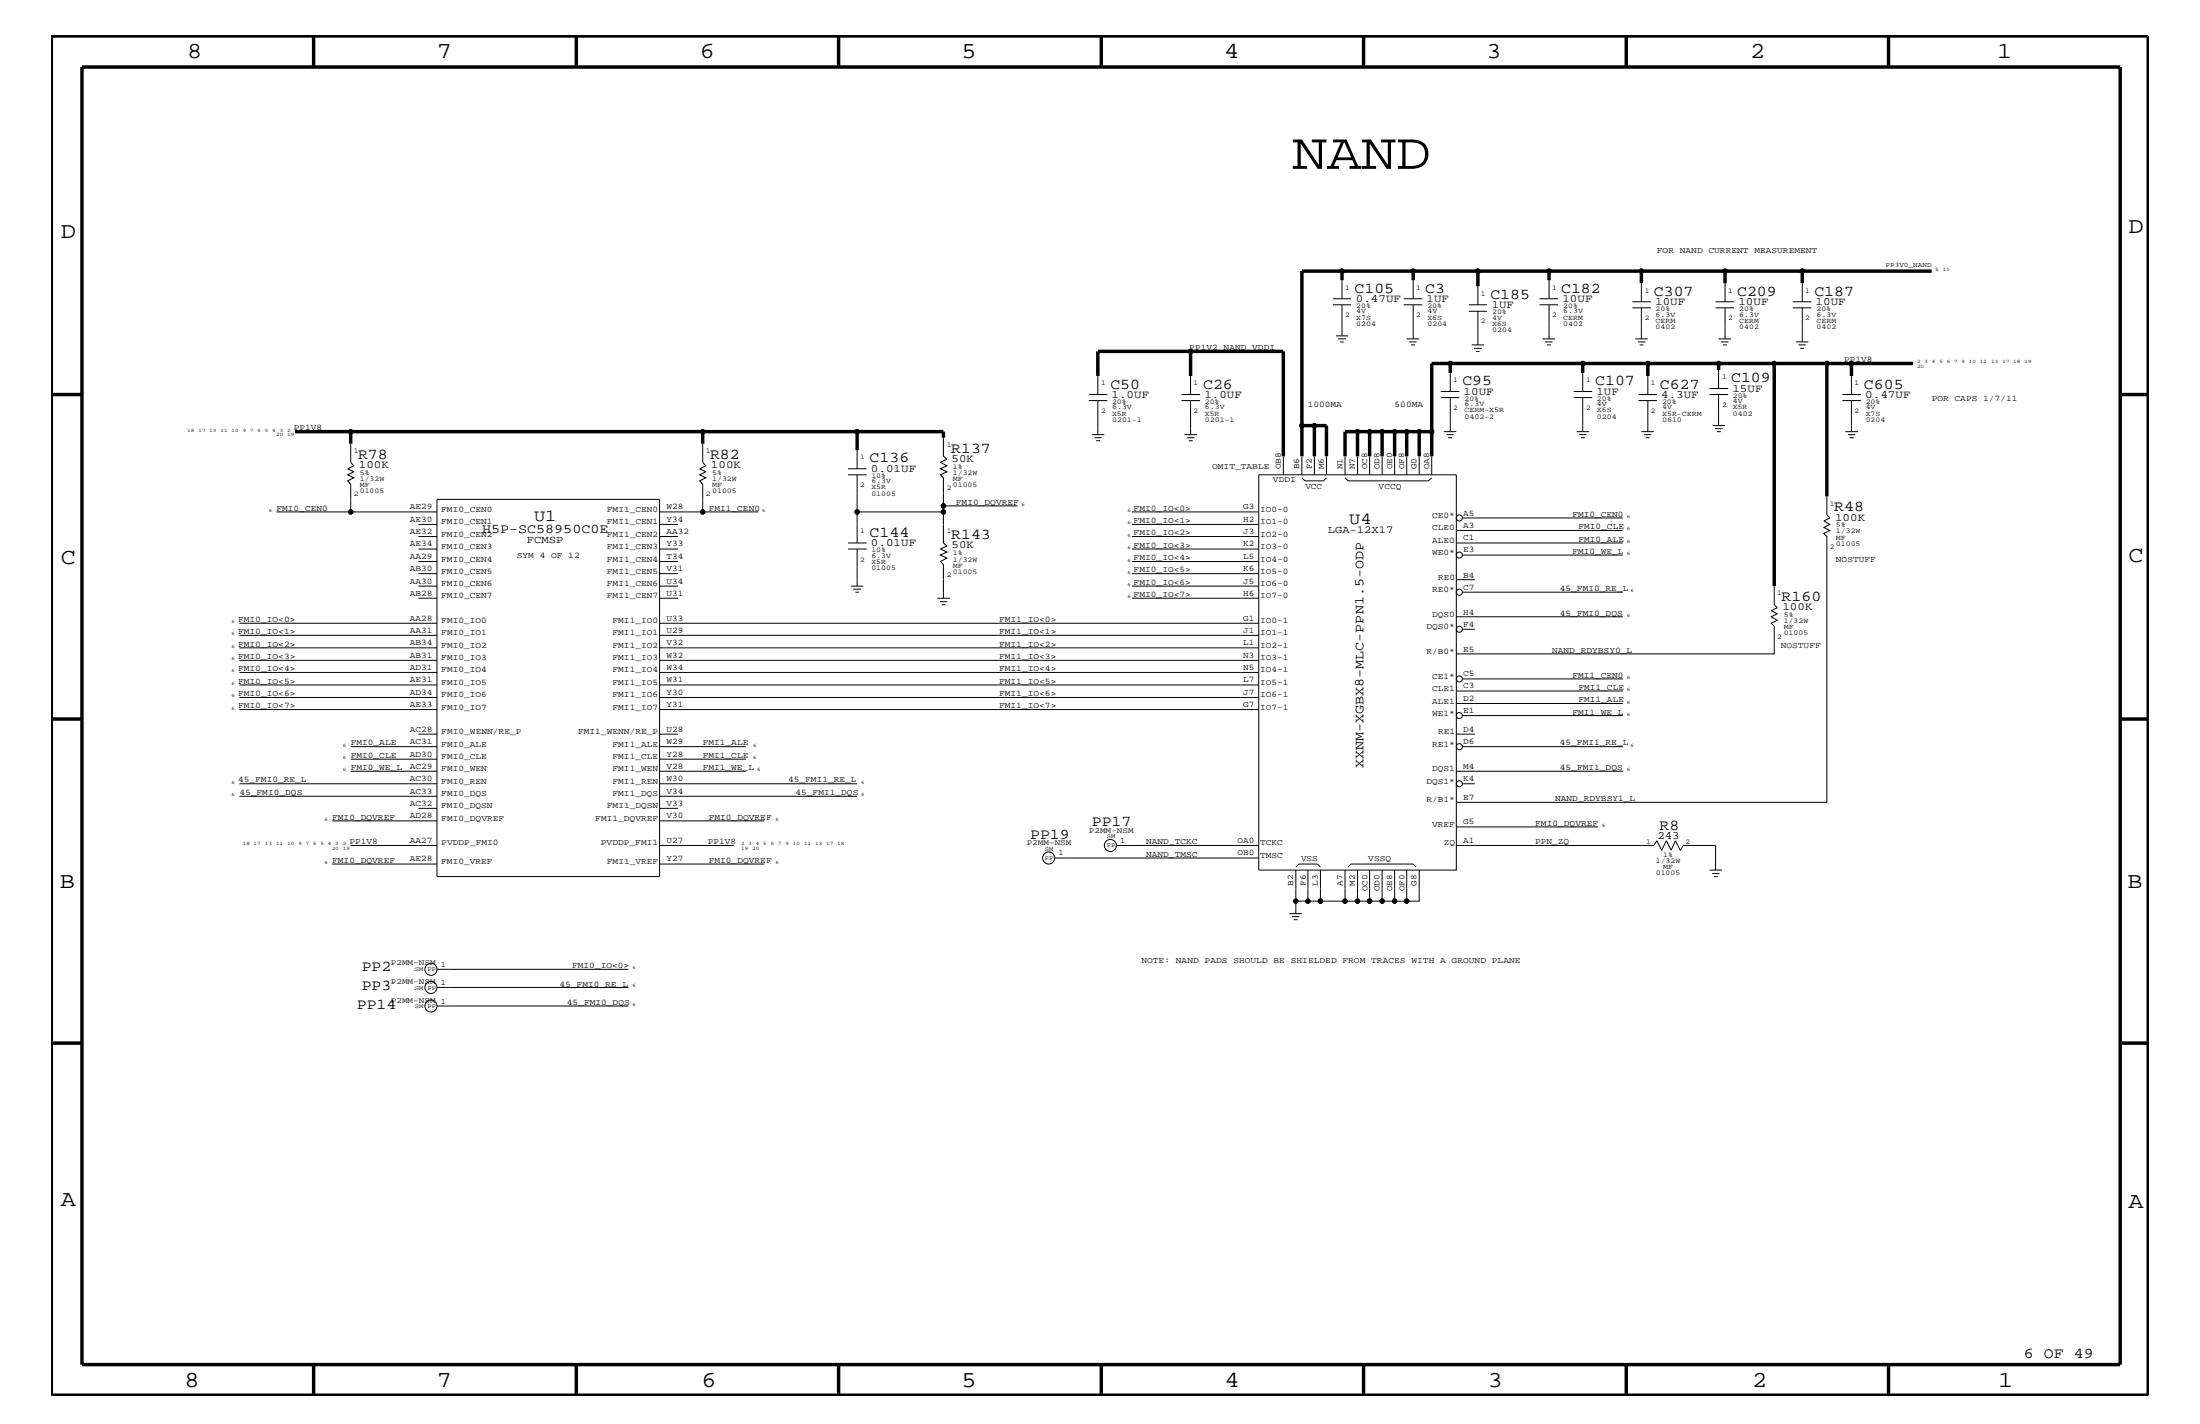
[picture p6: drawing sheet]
<svg xmlns="http://www.w3.org/2000/svg" width="432mm" height="279mm" viewBox="0 0 432 279" stroke-linecap="round" stroke-linejoin="round" font-family="sans-serif">
<g fill="none" stroke="#000" stroke-width=".2">
<path d="M261.6 59.8h3.6M261.6 58.6h3.6M263.4 55v3.6M263.4 59.8v6.1M275.5 59.8h3.6M275.5 58.6h3.6M277.4 55v3.6M277.4 59.8v6.7M288.3 59.8h3.5M290.1 56.2v3.6M302.2 59.8h3.6M302.2 58.6h3.6"/>
<path d="M304 55v3.6M304 59.8v6.7M320.4 59.2h3.6M322.2 55.6v3.6M336.7 59.2h3.7M338.6 55.6v3.6M351.9 59.2h3.6M353.7 55.6v3.6M213.7 77.4h3.6M213.7 78.6h3.6M215.5 73.8v3.6M215.5 78.6v6.7"/>
<path d="M231.9 77.4h3.6M231.9 78.6h3.6M233.7 73.8v3.6M233.7 78.6v6.7M262.2 65.9h2.4M262.6 66.5h1.6M263.1 67.1h.6M276.1 66.5h2.5M276.6 67.1h1.4M276.9 67.7h.8M282.8 78h3.6M282.8 76.8h3.6"/>
<path d="M284.6 73.2v3.6M284.6 78v6.7M288.3 61.1h3.5M288.9 67.7h2.4M289.3 68.4h1.5M289.7 68.9h.7M290.1 61.1v6.6M302.8 66.5h2.4M303.3 67.1h1.4M303.6 67.7h.8M308.9 78h3.6M308.9 76.8h3.6"/>
<path d="M310.6 73.2v3.6M310.6 78v6.7M320.4 60.4h3.6M321 66.5h2.4M321.5 67.1h1.4M321.6 77.4h3.6M321.6 78.6h3.6M321.8 67.7h.8M322.2 60.4v6.1M323.4 73.8v3.6M323.4 78.6v6.1M335.5 77.4h3.7"/>
<path d="M335.5 76.2h3.7M336.7 60.4h3.7M337.3 66.5h2.5M337.3 72.6v3.6M337.3 77.4v6.1M337.8 67.1h1.5M338.2 67.7h.7M338.6 60.4v6.1M351.9 60.4h3.6M352.5 67.1h2.4M353 67.7h1.4M353.3 68.4h.8"/>
<path d="M353.7 60.4v6.7M361.6 77.4h3.7M361.6 78.6h3.7M363.4 73.8v3.6M363.4 78.6v6.1M68.8 87.1v3.6l.6 .7-1.2 .6 1.2 .6-1.2 .6 1.2 .6-1.2 .5 .6 .7v5.4h-14.5M85.8 98h43.7v74h-43.7zM137.9 87.1v3.6l.6 .7-1.2 .6 1.2 .6-1.2 .6 1.2 .6-1.2 .5 .6 .7v5.4h10.9M166.5 93.2h3.6M166.5 92h3.6M168.2 88.3v3.7M168.2 93.2v13.3"/>
<path d="M185.2 85.9v3.6l.6 .6-1.2 .6 1.2 .7-1.2 .6 1.2 .6-1.2 .6 .6 .6v12.7l.6 .6-1.2 .6 1.2 .6-1.2 .6 1.2 .6-1.2 .7 .6 .6v6.6M185.2 99.3h14.5M214.3 85.3h2.4M214.8 85.9h1.4M215.1 86.5h.8M232.5 85.3h2.5M233 85.9h1.4M233.3 86.5h.8M247.1 93.2h38.7v77.5h-38.7zM251.9 89.5v3.7M255.5 89.5v3.7M255.5 93.8l.6 .5h3.7l.6-.5"/>
<path d="M258 89.5v3.7M260.4 89.5v3.7M264 93.8l.6 .5h15.7l.7-.5M264 89.5v3.7M266.4 89.5v3.7M268.8 89.5v3.7M271.3 89.5v3.7M273.7 89.5v3.7M276.1 89.5v3.7M278.6 89.5v3.7M281 89.5v3.7M283.4 84.7h2.4"/>
<path d="M283.9 85.3h1.4M284.2 85.9h.8M309.5 84.7h2.4M310 85.3h1.4M310.3 85.9h.8M322.2 84.7h2.4M322.7 85.3h1.4M323 85.9h.8M336.1 83.5h2.5M336.6 84.1h1.5M337 84.7h.7M358.6 97.4v3.6l.6 .6-1.2 .6 1.2 .7-1.2 .6 1.2 .6-1.2 .6 .6 .6v52.1h-72.8"/>
<path d="M362.2 84.7h2.5M362.7 85.3h1.5M363.1 85.9h.7M68.8 100.4h17M82.1 102.9h3.7M82.1 107.7h3.7M82.1 105.3h3.7M82.1 110.2h3.7M82.1 115h3.7M82.1 112.6h3.7M82.1 117.4h3.7M129.5 100.4h8.4"/>
<path d="M129.5 102.9h3.6M129.5 107.7h3.6M129.5 105.3h3.6M129.5 110.2h3.6M129.5 115h3.6M129.5 112.6h3.6M129.5 117.4h3.6M166.5 106.5h3.6M166.5 107.7h3.6M167 115h2.4M167.5 115.6h1.5M167.9 116.2h.7"/>
<path d="M168.2 100.4h17M168.2 107.7v7.3M184 117.4h2.4M184.5 118.1h1.4M184.8 118.6h.8M222.2 100.4h24.9M222.2 102.9h24.9M222.2 107.7h24.9M222.2 105.3h24.9M222.2 110.2h24.9M222.2 115h24.9M222.2 112.6h24.9"/>
<path d="M222.2 117.4h24.9M285.8 104.1h32.7M285.8 106.5h32.7M285.8 113.7h3.7M287 101.6h31.5M287 108.9h31.5M287 116.2h31.5M348.2 115v3.6l.6 .6-1.2 .6 1.2 .6-1.2 .6 1.2 .7-1.2 .6 .6 .6v5.4h-62.4M47 127.1h38.8M47 124.7h38.8M47 134.4h38.8M47 131.9h38.8"/>
<path d="M47 129.6h38.8M47 136.8h38.8M47 139.2h38.8M47 122.3h38.8M129.5 127.1h117.6M129.5 124.7h117.6M129.5 134.4h117.6M129.5 131.9h117.6M129.5 129.6h117.6M129.5 136.8h117.6M129.5 139.2h117.6M129.5 122.3h117.6"/>
<path d="M285.8 121h32.7M285.8 135.6h32.7M285.8 138h32.7M287 133.2h31.5M287 123.5h2.5M47 153.8h38.8M47 156.2h38.8M68.8 151.3h17M68.8 146.5h17M68.8 149h17M82.1 144h3.7M82.1 158.6h3.7"/>
<path d="M129.5 144h3.6M129.5 151.3h16.9M129.5 146.5h16.9M129.5 153.8h38.7M129.5 156.2h38.7M129.5 149h16.9M129.5 158.6h3.6M285.8 144h3.7M285.8 151.3h32.7M287 140.4h31.5M287 146.5h31.5M287 153.8h2.5"/>
<path d="M65.2 169.5h20.6M65.2 161.1h20.6M68.8 165.9h17M129.5 165.9h14.5M129.5 169.5h20.5M129.5 161.1h20.5M207 168.3h40.1M219.1 165.9h28M253.1 179.3h2.4M253.6 179.9h1.4M254.3 170.7v8.6M254.3 170.1l.6-.6h3.7l.6 .6"/>
<path d="M256.7 170.7v6.1h-2.4M259.2 170.7v6.1h-2.5M264 170.7v6.1h-4.8M264.6 170.1l.6-.6h12.2l.6 .6M266.4 170.7v6.1h-2.4M266.4 176.8h4.9M268.8 170.7v6.1M271.3 170.7v6.1h2.4v-6.1M273.7 176.8h2.4M276.1 170.7v6.1h2.5v-6.1M285.8 165.9h38.8l.6-.9 .9 1.8 1-1.8 .9 1.8 .8-1.8 1 1.8M285.8 162.2h27.9"/>
<path d="M329.8 166.9l.6-1h6.3v4.8M335.5 170.7h2.5M336 171.4h1.5M336.4 172h.7M85.8 190.2h37.6M85.8 193.7h37.6M85.8 197.4h37.6M253.9 180.5h.8"/>
<circle cx="263.4" cy="53.2" r=".42"/>
<circle cx="277.4" cy="53.2" r=".42"/>
<circle cx="290.1" cy="53.2" r=".42"/>
<circle cx="304" cy="53.2" r=".42"/>
<circle cx="322.2" cy="53.2" r=".42"/>
<circle cx="338.6" cy="53.2" r=".42"/>
<circle cx="353.7" cy="53.2" r=".42"/>
<circle cx="233.7" cy="68.9" r=".42"/>
<circle cx="284.6" cy="71.3" r=".42"/>
<circle cx="310.6" cy="71.3" r=".42"/>
<circle cx="323.4" cy="71.3" r=".42"/>
<circle cx="337.3" cy="71.3" r=".42"/>
<circle cx="348.2" cy="71.3" r=".42"/>
<circle cx="358.6" cy="71.3" r=".42"/>
<circle cx="363.4" cy="71.3" r=".42"/>
<circle cx="68.8" cy="84.7" r=".42"/>
<circle cx="137.9" cy="84.7" r=".42"/>
<circle cx="168.2" cy="84.7" r=".42"/>
<circle cx="185.2" cy="99.3" r=".42"/>
<circle cx="255.5" cy="83.5" r=".42"/>
<circle cx="258" cy="83.5" r=".42"/>
<circle cx="266.4" cy="84.7" r=".42"/>
<circle cx="268.8" cy="84.7" r=".42"/>
<circle cx="271.3" cy="84.7" r=".42"/>
<circle cx="273.7" cy="84.7" r=".42"/>
<circle cx="276.1" cy="84.7" r=".42"/>
<circle cx="278.6" cy="84.7" r=".42"/>
<circle cx="281" cy="84.7" r=".42"/>
<circle cx="68.8" cy="100.4" r=".42"/>
<circle cx="137.9" cy="100.4" r=".42"/>
<circle cx="168.2" cy="100.4" r=".42"/>
<circle cx="185.2" cy="100.4" r=".42"/>
<circle cx="286.4" cy="116.2" r=".59"/>
<circle cx="286.4" cy="108.9" r=".59"/>
<circle cx="286.4" cy="101.6" r=".59"/>
<circle cx="286.4" cy="133.2" r=".59"/>
<circle cx="286.4" cy="123.5" r=".59"/>
<circle cx="286.4" cy="153.8" r=".59"/>
<circle cx="286.4" cy="140.4" r=".59"/>
<circle cx="286.4" cy="146.5" r=".59"/>
<circle cx="205.8" cy="168.3" r="1.19"/>
<circle cx="217.9" cy="165.9" r="1.19"/>
<circle cx="254.3" cy="176.8" r=".42"/>
<circle cx="256.7" cy="176.8" r=".42"/>
<circle cx="259.2" cy="176.8" r=".42"/>
<circle cx="264" cy="176.8" r=".42"/>
<circle cx="266.4" cy="176.8" r=".42"/>
<circle cx="268.8" cy="176.8" r=".42"/>
<circle cx="271.3" cy="176.8" r=".42"/>
<circle cx="273.7" cy="176.8" r=".42"/>
<circle cx="276.1" cy="176.8" r=".42"/>
<circle cx="84.6" cy="193.7" r="1.19"/>
<circle cx="84.6" cy="190.2" r="1.19"/>
<circle cx="84.6" cy="197.4" r="1.19"/>
</g>
<g fill="none" stroke="#000" stroke-width=".68" stroke-linecap="butt">
<path d="M10.1 7.1h411.5v266.7h-411.5zM16.1 13.2h400v254.5h-400zM61.6 7.1v6.1M113.1 7.1v6.1M164.6 7.1v6.1M216.2 7.1v6.1M267.6 7.1v6.1M319.2 7.1v6.1M370.7 7.1v6.1M263.4 55v-1.8h-7.9v36.3M263.4 53.2h14v1.8M277.4 53.2h12.7v3"/>
<path d="M290.1 53.2h13.9v1.8M304 53.2h34.6M322.2 53.2v2.4M353.7 53.2h-15.1v2.4M379.1 53.2h-25.4v2.4M10.1 77.4h6M233.7 73.8v-4.9h18.2v20.6M233.7 68.9h-18.2v4.9M284.6 73.2v-1.9h-3.6v18.2M284.6 71.3h63.6M310.6 71.3v1.9M323.4 71.3v2.5"/>
<path d="M337.3 71.3v1.3M358.6 71.3h-10.4v43.7M363.4 71.3h-4.8v26.1M375.5 71.3h-12.1v2.5M416.1 77.4h5.5M57.9 84.7h10.9M137.9 84.7h-69.1v2.4M168.2 84.7h-30.3v2.4M185.2 85.9v-1.2h-17v3.6M255.5 83.5h2.5M258 89.5v-6h2.4v6M264 89.5v-4.8h2.4v4.8"/>
<path d="M266.4 84.7h2.4v4.8M268.8 84.7h2.5v4.8M271.3 84.7h9.7M273.7 84.7v4.8M276.1 84.7v4.8M278.6 84.7v4.8M10.1 141.1h6M416.1 141.1h5.5M10.1 204.7h6M416.1 204.7h5.5M61.6 267.7v6.1M113.1 267.7v6.1"/>
<path d="M164.6 267.7v6.1M216.2 268v5.8M267.6 267.7v6.1M319.2 267.7v6.1M370.7 267.7v6.1"/>
</g>
<g fill="#000">
<circle cx="263.4" cy="53.2" r=".42"/>
<circle cx="277.4" cy="53.2" r=".42"/>
<circle cx="290.1" cy="53.2" r=".42"/>
<circle cx="304" cy="53.2" r=".42"/>
<circle cx="322.2" cy="53.2" r=".42"/>
<circle cx="338.6" cy="53.2" r=".42"/>
<circle cx="353.7" cy="53.2" r=".42"/>
<circle cx="233.7" cy="68.9" r=".42"/>
<circle cx="284.6" cy="71.3" r=".42"/>
<circle cx="310.6" cy="71.3" r=".42"/>
<circle cx="323.4" cy="71.3" r=".42"/>
<circle cx="337.3" cy="71.3" r=".42"/>
<circle cx="348.2" cy="71.3" r=".42"/>
<circle cx="358.6" cy="71.3" r=".42"/>
<circle cx="363.4" cy="71.3" r=".42"/>
<circle cx="68.8" cy="84.7" r=".42"/>
<circle cx="137.9" cy="84.7" r=".42"/>
<circle cx="168.2" cy="84.7" r=".42"/>
<circle cx="185.2" cy="99.3" r=".42"/>
<circle cx="255.5" cy="83.5" r=".42"/>
<circle cx="258" cy="83.5" r=".42"/>
<circle cx="266.4" cy="84.7" r=".42"/>
<circle cx="268.8" cy="84.7" r=".42"/>
<circle cx="271.3" cy="84.7" r=".42"/>
<circle cx="273.7" cy="84.7" r=".42"/>
<circle cx="276.1" cy="84.7" r=".42"/>
<circle cx="278.6" cy="84.7" r=".42"/>
<circle cx="281" cy="84.7" r=".42"/>
<circle cx="68.8" cy="100.4" r=".42"/>
<circle cx="137.9" cy="100.4" r=".42"/>
<circle cx="168.2" cy="100.4" r=".42"/>
<circle cx="185.2" cy="100.4" r=".42"/>
<circle cx="254.3" cy="176.8" r=".42"/>
<circle cx="256.7" cy="176.8" r=".42"/>
<circle cx="259.2" cy="176.8" r=".42"/>
<circle cx="264" cy="176.8" r=".42"/>
<circle cx="266.4" cy="176.8" r=".42"/>
<circle cx="268.8" cy="176.8" r=".42"/>
<circle cx="271.3" cy="176.8" r=".42"/>
<circle cx="273.7" cy="176.8" r=".42"/>
<circle cx="276.1" cy="176.8" r=".42"/>
</g>
<text font-size="10.2" x="253.7" y="33.1">NAND</text>
<g font-size="4.5">
<text x="36.7" y="11.5">8</text>
<text x="85.8" y="11.5">7</text>
<text x="137.3" y="11.5">6</text>
<text x="188.7" y="11.5">5</text>
<text x="240.3" y="11.5">4</text>
<text x="291.8" y="11.5">3</text>
<text x="343.5" y="11.5">2</text>
<text x="392" y="11.5">1</text>
<text x="11.9" y="46.8">D</text>
<text x="417.7" y="45.7">D</text>
<text x="11.9" y="110.6">C</text>
<text x="417.7" y="110.3">C</text>
<text x="11.8" y="174.3">B</text>
<text x="417.6" y="174.2">B</text>
<text x="11.9" y="236.7">A</text>
<text x="417.7" y="237.1">A</text>
<text x="36.2" y="272.1">8</text>
<text x="85.8" y="272.1">7</text>
<text x="137.7" y="272.1">6</text>
<text x="188.7" y="272.1">5</text>
<text x="240.4" y="272.1">4</text>
<text x="292" y="272.1">3</text>
<text x="343.9" y="272.1">2</text>
<text x="392.2" y="272.1">1</text>
</g>
<g font-size="3.3">
<text x="104.8" y="102.2">U1</text>
<text x="264.8" y="102.9">U4</text>
</g>
<g font-size="3">
<text x="265.9" y="57.4">C105</text>
<text x="279.7" y="57.4">C3</text>
<text x="292.5" y="58.6">C185</text>
<text x="306.4" y="57.4">C182</text>
<text x="324.6" y="58">C307</text>
<text x="341" y="58">C209</text>
<text x="356.1" y="58">C187</text>
<text x="217.9" y="76.2">C50</text>
<text x="236.1" y="76.2">C26</text>
<text x="287" y="75.6">C95</text>
<text x="313.1" y="75.6">C107</text>
<text x="325.8" y="76.2">C627</text>
<text x="339.8" y="75">C109</text>
<text x="365.8" y="76.2">C605</text>
<text x="186.7" y="88.8">R137</text>
<text x="70.3" y="90">R78</text>
<text x="139.4" y="90">R82</text>
<text x="170.7" y="90.7">C136</text>
<text x="360" y="100.4">R48</text>
<text x="170.7" y="105.3">C144</text>
<text x="186.7" y="105.8">R143</text>
<text x="349.7" y="117.9">R160</text>
<text x="202.2" y="164.5">PP19</text>
<text x="214.3" y="162.2">PP17</text>
<text x="325.7" y="162.8">R8</text>
<text x="71" y="190.6">PP2</text>
<text x="70" y="197.9">PP14</text>
<text x="71" y="194.3">PP3</text>
<text x="397.2" y="266.5">6 OF 49</text>
</g>
<g font-size="2.6">
<text x="94.6" y="104.7">H5P-SC58950C0E</text>
<text x="267.6" y="150.7" transform="rotate(-90 267.6 150.7)">XXNM-XGBX8-MLC-PPN1.5-ODP</text>
</g>
<g font-size="2.2">
<text x="266.1" y="59.2">0.47UF</text>
<text x="280" y="59.2">1UF</text>
<text x="306.7" y="59.2">10UF</text>
<text x="324.9" y="59.8">10UF</text>
<text x="341.2" y="59.8">10UF</text>
<text x="356.4" y="59.8">10UF</text>
<text x="292.8" y="60.4">1UF</text>
<text x="287.3" y="77.4">10UF</text>
<text x="313.4" y="77.4">1UF</text>
<text x="340" y="76.8">15UF</text>
<text x="218.2" y="78">1.0UF</text>
<text x="236.4" y="78">1.0UF</text>
<text x="326.1" y="78">4.3UF</text>
<text x="366.1" y="78">0.47UF</text>
<text x="70.4" y="91.8">100K</text>
<text x="139.5" y="91.8">100K</text>
<text x="170.9" y="92.6">0.01UF</text>
<text x="186.8" y="90.6">50K</text>
<text x="170.9" y="107.1">0.01UF</text>
<text x="186.8" y="107.6">50K</text>
<text x="360.2" y="102.1">100K</text>
<text x="349.8" y="119.7">100K</text>
<text x="325.3" y="164.5">243</text>
</g>
<g font-size="2.1">
<text x="103.4" y="106.5">FCMSP</text>
<text x="260.6" y="104.7">LGA-12X17</text>
</g>
<g font-size="1.7">
<text x="325.2" y="49.6">FOR NAND CURRENT MEASUREMENT</text>
<text x="233.4" y="68.7">PP1V2_NAND_VDDI</text>
<text x="361.9" y="71.1">PP1V8</text>
<text x="256.7" y="79.9">1000MA</text>
<text x="273.7" y="79.9">500MA</text>
<text x="379.1" y="78.6">POR CAPS 1/7/11</text>
<text x="57.7" y="84.4">PP1V8</text>
<text x="237.9" y="92">OMIT_TABLE</text>
<text x="249.9" y="94.6">VDDI</text>
<text x="251.4" y="92.1" transform="rotate(-90 251.4 92.1)">OB8</text>
<text x="255" y="92.1" transform="rotate(-90 255 92.1)">B6</text>
<text x="257.5" y="92.1" transform="rotate(-90 257.5 92.1)">F2</text>
<text x="259.8" y="92.1" transform="rotate(-90 259.8 92.1)">M6</text>
<text x="263.5" y="92.1" transform="rotate(-90 263.5 92.1)">N1</text>
<text x="265.9" y="92.1" transform="rotate(-90 265.9 92.1)">N7</text>
<text x="268.3" y="92.1" transform="rotate(-90 268.3 92.1)">OC8</text>
<text x="270.8" y="92.1" transform="rotate(-90 270.8 92.1)">OD8</text>
<text x="273.2" y="92.1" transform="rotate(-90 273.2 92.1)">OE0</text>
<text x="275.6" y="92.1" transform="rotate(-90 275.6 92.1)">OF8</text>
<text x="278" y="92.1" transform="rotate(-90 278 92.1)">G0</text>
<text x="280.5" y="92.1" transform="rotate(-90 280.5 92.1)">OA8</text>
<text x="54.3" y="100.2">FMI0_CEN0</text>
<text x="80.4" y="99.9">AE29</text>
<text x="86.6" y="100.4">FMI0_CEN0</text>
<text x="119.1" y="100.4">FMI1_CEN0</text>
<text x="130.8" y="99.9">W28</text>
<text x="139.1" y="100.2">FMI1_CEN0</text>
<text x="187.6" y="99">FMI0_DQVREF</text>
<text x="222.5" y="100.2">FMI0_IO&lt;0&gt;</text>
<text x="244" y="99.9">G3</text>
<text x="247.3" y="100.4">IO0-0</text>
<text x="256.2" y="96">VCC</text>
<text x="270.6" y="96">VCCQ</text>
<text x="281.1" y="101.6">CE0*</text>
<text x="287.2" y="101.2">A5</text>
<text x="308.6" y="101.4">FMI0_CEN0</text>
<text x="80.4" y="102.4">AE30</text>
<text x="80.4" y="104.8">AE32</text>
<text x="80.4" y="107.2">AE34</text>
<text x="86.6" y="102.9">FMI0_CEN1</text>
<text x="86.6" y="105.3">FMI0_CEN2</text>
<text x="86.6" y="107.7">FMI0_CEN3</text>
<text x="119.1" y="102.9">FMI1_CEN1</text>
<text x="119.1" y="105.3">FMI1_CEN2</text>
<text x="119.1" y="107.7">FMI1_CEN3</text>
<text x="130.8" y="102.4">Y34</text>
<text x="130.8" y="107.2">Y33</text>
<text x="130.8" y="104.8">AA32</text>
<text x="222.5" y="102.6">FMI0_IO&lt;1&gt;</text>
<text x="222.5" y="105">FMI0_IO&lt;2&gt;</text>
<text x="222.5" y="107.5">FMI0_IO&lt;3&gt;</text>
<text x="244" y="104.8">J3</text>
<text x="244" y="107.2">K2</text>
<text x="244" y="102.4">H2</text>
<text x="247.3" y="105.3">IO2-0</text>
<text x="247.3" y="107.7">IO3-0</text>
<text x="247.3" y="102.9">IO1-0</text>
<text x="281.1" y="104.1">CLE0</text>
<text x="281.1" y="106.5">ALE0</text>
<text x="287.2" y="103.6">A3</text>
<text x="287.2" y="106">C1</text>
<text x="309.8" y="103.8">FMI0_CLE</text>
<text x="309.8" y="106.3">FMI0_ALE</text>
<text x="80.4" y="109.7">AA29</text>
<text x="80.4" y="112">AB30</text>
<text x="86.6" y="110.2">FMI0_CEN4</text>
<text x="86.6" y="112.6">FMI0_CEN5</text>
<text x="101.4" y="109.5">SYM 4 OF 12</text>
<text x="119.1" y="110.2">FMI1_CEN4</text>
<text x="119.1" y="112.6">FMI1_CEN5</text>
<text x="130.8" y="109.7">T34</text>
<text x="130.8" y="112">V31</text>
<text x="222.5" y="112.3">FMI0_IO&lt;5&gt;</text>
<text x="222.5" y="109.9">FMI0_IO&lt;4&gt;</text>
<text x="244" y="112">K6</text>
<text x="244" y="109.7">L5</text>
<text x="247.3" y="112.6">IO5-0</text>
<text x="247.3" y="110.2">IO4-0</text>
<text x="281.1" y="108.9">WE0*</text>
<text x="282.3" y="113.7">RE0</text>
<text x="287.2" y="108.4">E3</text>
<text x="287.2" y="113.3">B4</text>
<text x="308.6" y="108.7">FMI0_WE_L</text>
<text x="360.3" y="110.2">NOSTUFF</text>
<text x="80.4" y="114.5">AA30</text>
<text x="80.4" y="117">AB28</text>
<text x="86.6" y="115">FMI0_CEN6</text>
<text x="86.6" y="117.4">FMI0_CEN7</text>
<text x="119.1" y="115">FMI1_CEN6</text>
<text x="119.1" y="117.4">FMI1_CEN7</text>
<text x="130.8" y="114.5">U34</text>
<text x="130.8" y="117">U31</text>
<text x="222.5" y="114.8">FMI0_IO&lt;6&gt;</text>
<text x="222.5" y="117.2">FMI0_IO&lt;7&gt;</text>
<text x="244" y="117">H6</text>
<text x="244" y="114.5">J5</text>
<text x="247.3" y="117.4">IO7-0</text>
<text x="247.3" y="115">IO6-0</text>
<text x="281.1" y="116.2">RE0*</text>
<text x="287.2" y="115.7">C7</text>
<text x="306.2" y="115.9">45_FMI0_RE_L</text>
<text x="46.7" y="124.4">FMI0_IO&lt;1&gt;</text>
<text x="46.7" y="122">FMI0_IO&lt;0&gt;</text>
<text x="80.4" y="121.8">AA28</text>
<text x="80.4" y="124.2">AA31</text>
<text x="86.6" y="122.3">FMI0_IO0</text>
<text x="86.6" y="124.7">FMI0_IO1</text>
<text x="120.2" y="122.3">FMI1_IO0</text>
<text x="120.2" y="124.7">FMI1_IO1</text>
<text x="130.8" y="121.8">U33</text>
<text x="130.8" y="124.2">U29</text>
<text x="196.1" y="124.4">FMI1_IO&lt;1&gt;</text>
<text x="196.1" y="122">FMI1_IO&lt;0&gt;</text>
<text x="244" y="121.8">G1</text>
<text x="244" y="124.2">J1</text>
<text x="247.3" y="122.3">IO0-1</text>
<text x="247.3" y="124.7">IO1-1</text>
<text x="280" y="123.5">DQS0*</text>
<text x="281.1" y="121">DQS0</text>
<text x="287.2" y="123">F4</text>
<text x="287.2" y="120.6">H4</text>
<text x="306.2" y="120.8">45_FMI0_DQS</text>
<text x="46.7" y="131.7">FMI0_IO&lt;4&gt;</text>
<text x="46.7" y="129.3">FMI0_IO&lt;3&gt;</text>
<text x="46.7" y="126.9">FMI0_IO&lt;2&gt;</text>
<text x="80.4" y="126.6">AB34</text>
<text x="80.4" y="129.1">AB31</text>
<text x="80.4" y="131.5">AD31</text>
<text x="86.6" y="127.1">FMI0_IO2</text>
<text x="86.6" y="129.6">FMI0_IO3</text>
<text x="86.6" y="131.9">FMI0_IO4</text>
<text x="120.2" y="127.1">FMI1_IO2</text>
<text x="120.2" y="129.6">FMI1_IO3</text>
<text x="120.2" y="131.9">FMI1_IO4</text>
<text x="130.8" y="126.6">V32</text>
<text x="130.8" y="129.1">W32</text>
<text x="130.8" y="131.5">W34</text>
<text x="196.1" y="131.7">FMI1_IO&lt;4&gt;</text>
<text x="196.1" y="129.3">FMI1_IO&lt;3&gt;</text>
<text x="196.1" y="126.9">FMI1_IO&lt;2&gt;</text>
<text x="244" y="129.1">N3</text>
<text x="244" y="131.5">N5</text>
<text x="244" y="126.6">L1</text>
<text x="247.3" y="129.6">IO3-1</text>
<text x="247.3" y="131.9">IO4-1</text>
<text x="247.3" y="127.1">IO2-1</text>
<text x="280" y="128.3">R/B0*</text>
<text x="287.2" y="127.9">E5</text>
<text x="304.6" y="128">NAND_RDYBSY0_L</text>
<text x="349.5" y="127.1">NOSTUFF</text>
<text x="46.7" y="136.6">FMI0_IO&lt;6&gt;</text>
<text x="46.7" y="134.1">FMI0_IO&lt;5&gt;</text>
<text x="80.4" y="133.9">AE31</text>
<text x="80.4" y="136.3">AD34</text>
<text x="86.6" y="134.4">FMI0_IO5</text>
<text x="86.6" y="136.8">FMI0_IO6</text>
<text x="120.2" y="134.4">FMI1_IO5</text>
<text x="120.2" y="136.8">FMI1_IO6</text>
<text x="130.8" y="133.9">W31</text>
<text x="130.8" y="136.3">Y30</text>
<text x="196.1" y="136.6">FMI1_IO&lt;6&gt;</text>
<text x="196.1" y="134.1">FMI1_IO&lt;5&gt;</text>
<text x="244" y="136.3">J7</text>
<text x="244" y="133.9">L7</text>
<text x="247.3" y="136.8">IO6-1</text>
<text x="247.3" y="134.4">IO5-1</text>
<text x="281.1" y="135.6">CLE1</text>
<text x="281.1" y="133.2">CE1*</text>
<text x="287.2" y="135.1">C3</text>
<text x="287.2" y="132.7">C5</text>
<text x="287.2" y="137.5">D2</text>
<text x="308.6" y="133">FMI1_CEN0</text>
<text x="309.8" y="135.3">FMI1_CLE</text>
<text x="309.8" y="137.8">FMI1_ALE</text>
<text x="46.7" y="139">FMI0_IO&lt;7&gt;</text>
<text x="80.4" y="138.7">AE33</text>
<text x="80.4" y="143.6">AC28</text>
<text x="86.6" y="139.2">FMI0_IO7</text>
<text x="120.2" y="139.2">FMI1_IO7</text>
<text x="130.8" y="138.7">Y31</text>
<text x="130.8" y="143.6">U28</text>
<text x="196.1" y="139">FMI1_IO&lt;7&gt;</text>
<text x="244" y="138.7">G7</text>
<text x="247.3" y="139.2">IO7-1</text>
<text x="281.1" y="138">ALE1</text>
<text x="281.1" y="140.4">WE1*</text>
<text x="287.2" y="140">E1</text>
<text x="287.2" y="143.6">D4</text>
<text x="308.6" y="140.2">FMI1_WE_L</text>
<text x="68.8" y="146.2">FMI0_ALE</text>
<text x="68.8" y="148.7">FMI0_CLE</text>
<text x="80.4" y="148.4">AD30</text>
<text x="80.4" y="146">AC31</text>
<text x="86.6" y="149">FMI0_CLE</text>
<text x="86.6" y="146.5">FMI0_ALE</text>
<text x="86.6" y="144">FMI0_WENN/RE_P</text>
<text x="113.5" y="144">FMI1_WENN/RE_P</text>
<text x="120.2" y="146.5">FMI1_ALE</text>
<text x="120.2" y="149">FMI1_CLE</text>
<text x="130.8" y="146">W29</text>
<text x="130.8" y="148.4">Y28</text>
<text x="137.9" y="148.7">FMI1_CLE</text>
<text x="137.9" y="146.2">FMI1_ALE</text>
<text x="281.1" y="146.5">RE1*</text>
<text x="282.3" y="144">RE1</text>
<text x="287.2" y="146">D6</text>
<text x="306.2" y="146.2">45_FMI1_RE_L</text>
<text x="46.7" y="153.5">45_FMI0_RE_L</text>
<text x="47" y="156">45_FMI0_DQS</text>
<text x="68.8" y="151.1">FMI0_WE_L</text>
<text x="80.4" y="153.3">AC30</text>
<text x="80.4" y="150.9">AC29</text>
<text x="80.4" y="155.7">AC33</text>
<text x="86.6" y="153.8">FMI0_REN</text>
<text x="86.6" y="151.3">FMI0_WEN</text>
<text x="120.2" y="151.3">FMI1_WEN</text>
<text x="120.2" y="153.8">FMI1_REN</text>
<text x="130.8" y="150.9">V28</text>
<text x="130.8" y="155.7">V34</text>
<text x="130.8" y="153.3">W30</text>
<text x="137.9" y="151.1">FMI1_WE_L</text>
<text x="154.7" y="153.5">45_FMI1_RE_L</text>
<text x="156.1" y="156">45_FMI1_DQS</text>
<text x="280" y="153.8">DQS1*</text>
<text x="281.1" y="151.3">DQS1</text>
<text x="287.2" y="150.9">M4</text>
<text x="287.2" y="153.3">K4</text>
<text x="306.2" y="151.1">45_FMI1_DQS</text>
<text x="65.2" y="160.8">FMI0_DQVREF</text>
<text x="80.4" y="158.2">AC32</text>
<text x="80.4" y="160.6">AD28</text>
<text x="86.6" y="158.6">FMI0_DQSN</text>
<text x="86.6" y="161.1">FMI0_DQVREF</text>
<text x="86.6" y="156.2">FMI0_DQS</text>
<text x="116.8" y="161.1">FMI1_DQVREF</text>
<text x="119.1" y="158.6">FMI1_DQSN</text>
<text x="120.2" y="156.2">FMI1_DQS</text>
<text x="130.8" y="158.2">V33</text>
<text x="130.8" y="160.6">V30</text>
<text x="139.1" y="160.8">FMI0_DQVREF</text>
<text x="280" y="157.4">R/B1*</text>
<text x="287.2" y="156.9">E7</text>
<text x="287.2" y="161.7">G5</text>
<text x="301.3" y="162">FMI0_DQVREF</text>
<text x="305.2" y="157.2">NAND_RDYBSY1_L</text>
<text x="68.6" y="165.6">PP1V8</text>
<text x="80.4" y="165.4">AA27</text>
<text x="86.6" y="165.9">PVDDP_FMI0</text>
<text x="117.9" y="165.9">PVDDP_FMI1</text>
<text x="130.8" y="165.4">U27</text>
<text x="138.9" y="165.6">PP1V8</text>
<text x="225" y="165.6">NAND_TCKC</text>
<text x="242.9" y="167.8">OB0</text>
<text x="242.9" y="165.4">OA0</text>
<text x="247.3" y="165.9">TCKC</text>
<text x="281.1" y="162.2">VREF</text>
<text x="283.4" y="165.9">ZQ</text>
<text x="287.2" y="165.4">A1</text>
<text x="301.3" y="165.6">PPN_ZQ</text>
<text x="65.2" y="169.3">FMI0_DQVREF</text>
<text x="80.4" y="169">AE28</text>
<text x="86.6" y="169.5">FMI0_VREF</text>
<text x="119.1" y="169.5">FMI1_VREF</text>
<text x="130.8" y="169">Y27</text>
<text x="139.1" y="169.3">FMI0_DQVREF</text>
<text x="225" y="168.1">NAND_TMSC</text>
<text x="247.3" y="168.3">TMSC</text>
<text x="253.8" y="173.8" transform="rotate(-90 253.8 173.8)">B2</text>
<text x="255.4" y="168.9">VSS</text>
<text x="256.3" y="173.8" transform="rotate(-90 256.3 173.8)">F6</text>
<text x="258.7" y="173.8" transform="rotate(-90 258.7 173.8)">L3</text>
<text x="263.5" y="173.8" transform="rotate(-90 263.5 173.8)">A7</text>
<text x="265.9" y="173.8" transform="rotate(-90 265.9 173.8)">M2</text>
<text x="268.6" y="168.9">VSSQ</text>
<text x="278" y="173.8" transform="rotate(-90 278 173.8)">G8</text>
<text x="268.4" y="174.9" transform="rotate(-90 268.4 174.9)">OC0</text>
<text x="270.8" y="174.9" transform="rotate(-90 270.8 174.9)">OD0</text>
<text x="273.2" y="174.9" transform="rotate(-90 273.2 174.9)">OE8</text>
<text x="275.7" y="174.9" transform="rotate(-90 275.7 174.9)">OF0</text>
<text x="112.3" y="189.9">FMI0_IO&lt;0&gt;</text>
<text x="224" y="188.9">NOTE: NAND PADS SHOULD BE SHIELDED FROM TRACES WITH A GROUND PLANE</text>
<text x="109.8" y="193.6">45_FMI0_RE_L</text>
<text x="111.3" y="197.2">45_FMI0_DQS</text>
</g>
<g font-size="1.6">
<text x="201.5" y="165.8">P2MM-NSM</text>
<text x="207.8" y="167.8">1</text>
<text x="213.7" y="163.4">P2MM-NSM</text>
<text x="219.9" y="165.4">1</text>
<text x="76.7" y="189.4">P2MM-NSM 1</text>
<text x="76.7" y="193.1">P2MM-NSM 1</text>
<text x="76.7" y="196.7">P2MM-NSM 1</text>
</g>
<g font-size="1.4">
<text x="370.1" y="52.4">PP3V0_NAND</text>
<text x="264" y="56.8">1</text>
<text x="278" y="56.8">1</text>
<text x="290.7" y="58">1</text>
<text x="304.6" y="56.8">1</text>
<text x="322.8" y="57.4">1</text>
<text x="339.2" y="57.4">1</text>
<text x="354.3" y="57.4">1</text>
<text x="264" y="62.3">2</text>
<text x="266.2" y="60.4">20%</text>
<text x="266.2" y="62.8">X7S</text>
<text x="266.2" y="61.5">4V</text>
<text x="266.2" y="64">0204</text>
<text x="278" y="62.3">2</text>
<text x="280.2" y="61.5">4V</text>
<text x="280.2" y="64">0204</text>
<text x="280.2" y="60.4">20%</text>
<text x="280.2" y="62.8">X6S</text>
<text x="290.7" y="63.4">2</text>
<text x="292.9" y="64">X6S</text>
<text x="292.9" y="61.7">20%</text>
<text x="292.9" y="65.1">0204</text>
<text x="292.9" y="62.8">4V</text>
<text x="304.6" y="62.3">2</text>
<text x="306.8" y="64">0402</text>
<text x="306.8" y="62.8">CERM</text>
<text x="306.8" y="61.5">6.3V</text>
<text x="306.8" y="60.4">20%</text>
<text x="322.8" y="62.9">2</text>
<text x="325" y="64.5">0402</text>
<text x="325" y="63.4">CERM</text>
<text x="325" y="62.2">6.3V</text>
<text x="325" y="61.1">20%</text>
<text x="339.2" y="62.9">2</text>
<text x="341.4" y="64.5">0402</text>
<text x="341.4" y="63.4">CERM</text>
<text x="341.4" y="62.2">6.3V</text>
<text x="341.4" y="61.1">20%</text>
<text x="354.3" y="62.9">2</text>
<text x="356.5" y="61.1">20%</text>
<text x="356.5" y="62.2">6.3V</text>
<text x="356.5" y="64.5">0402</text>
<text x="356.5" y="63.4">CERM</text>
<text x="216.2" y="75.6">1</text>
<text x="234.3" y="75.6">1</text>
<text x="285.2" y="75">1</text>
<text x="311.3" y="75">1</text>
<text x="324" y="75.6">1</text>
<text x="338" y="74.4">1</text>
<text x="364" y="75.6">1</text>
<text x="216.2" y="81.1">2</text>
<text x="218.3" y="82.7">0201-1</text>
<text x="218.3" y="80.3">6.3V</text>
<text x="218.3" y="79.2">20%</text>
<text x="218.3" y="81.6">X5R</text>
<text x="234.3" y="81.1">2</text>
<text x="236.5" y="82.7">0201-1</text>
<text x="236.5" y="80.3">6.3V</text>
<text x="236.5" y="81.6">X5R</text>
<text x="236.5" y="79.2">20%</text>
<text x="285.2" y="80.5">2</text>
<text x="287.4" y="79.7">6.3V</text>
<text x="287.4" y="80.9">CERM-X5R</text>
<text x="287.4" y="82.2">0402-2</text>
<text x="287.4" y="78.6">20%</text>
<text x="311.3" y="80.5">2</text>
<text x="313.4" y="82.2">0204</text>
<text x="313.4" y="79.7">4V</text>
<text x="313.4" y="80.9">X6S</text>
<text x="313.4" y="78.6">20%</text>
<text x="324" y="81.1">2</text>
<text x="326.2" y="79.2">20%</text>
<text x="326.2" y="80.3">4V</text>
<text x="326.2" y="82.7">0610</text>
<text x="326.2" y="81.6">X5R-CERM</text>
<text x="338" y="79.9">2</text>
<text x="340.1" y="80.3">X5R</text>
<text x="340.1" y="79.1">4V</text>
<text x="340.1" y="78">20%</text>
<text x="340.1" y="81.6">0402</text>
<text x="364" y="81.1">2</text>
<text x="366.2" y="79.2">20%</text>
<text x="366.2" y="81.6">X7S</text>
<text x="366.2" y="80.3">4V</text>
<text x="366.2" y="82.7">0204</text>
<text x="69.4" y="88.9">1</text>
<text x="138.5" y="88.9">1</text>
<text x="185.8" y="87.7">1</text>
<text x="70.6" y="93.2">5%</text>
<text x="70.6" y="95.6">MF</text>
<text x="70.6" y="94.3">1/32W</text>
<text x="139.8" y="93.2">5%</text>
<text x="139.8" y="95.6">MF</text>
<text x="139.8" y="94.3">1/32W</text>
<text x="168.8" y="95.6">2</text>
<text x="168.8" y="90.1">1</text>
<text x="171" y="94.9">6.3V</text>
<text x="171" y="93.8">10%</text>
<text x="187" y="93.2">1/32W</text>
<text x="187" y="95.6">01005</text>
<text x="187" y="92">1%</text>
<text x="187" y="94.3">MF</text>
<text x="69.4" y="97.4">2</text>
<text x="70.6" y="96.8">01005</text>
<text x="138.5" y="97.4">2</text>
<text x="139.8" y="96.8">01005</text>
<text x="171" y="96">X5R</text>
<text x="171" y="97.3">01005</text>
<text x="185.8" y="96.2">2</text>
<text x="359.2" y="99.3">1</text>
<text x="168.8" y="104.7">1</text>
<text x="185.8" y="104.7">1</text>
<text x="359.2" y="107.7">2</text>
<text x="360.3" y="105.9">MF</text>
<text x="360.3" y="103.5">5%</text>
<text x="360.3" y="107.1">01005</text>
<text x="360.3" y="104.7">1/32W</text>
<text x="168.8" y="110.2">2</text>
<text x="171" y="109.4">6.3V</text>
<text x="171" y="110.6">X5R</text>
<text x="171" y="108.3">10%</text>
<text x="171" y="111.9">01005</text>
<text x="185.8" y="113.1">2</text>
<text x="187" y="110.2">1/32W</text>
<text x="187" y="112.6">01005</text>
<text x="187" y="108.9">1%</text>
<text x="187" y="111.4">MF</text>
<text x="348.8" y="116.8">1</text>
<text x="348.8" y="125.3">2</text>
<text x="350.1" y="123.5">MF</text>
<text x="350.1" y="121">5%</text>
<text x="350.1" y="124.7">01005</text>
<text x="350.1" y="122.3">1/32W</text>
<text x="323.1" y="165.6">1</text>
<text x="330.8" y="165.6">2</text>
<text x="325" y="171.7">01005</text>
<text x="325" y="169.3">1/32W</text>
<text x="326.4" y="170.5">MF</text>
<text x="326.4" y="168.1">1%</text>
</g>
<g font-size="1.3">
<text x="205.1" y="166.9">SM</text>
<text x="217.3" y="166.2">PP</text>
<text x="217.3" y="164.5">SM</text>
<text x="205.1" y="168.7">PP</text>
<text x="81.4" y="190.5">SM PP</text>
<text x="81.4" y="194.2">SM PP</text>
<text x="81.4" y="197.8">SM PP</text>
</g>
<g font-size="1">
<text x="379.9" y="53.2">5</text>
<text x="381.3" y="53.2">11</text>
<text x="376.3" y="71.3">2</text>
<text x="377.7" y="71.3">3</text>
<text x="379.1" y="71.3">4</text>
<text x="380.7" y="71.3">5</text>
<text x="382.1" y="71.3">6</text>
<text x="383.5" y="71.3">7</text>
<text x="385" y="71.3">9</text>
<text x="386.4" y="71.3">10</text>
<text x="388.6" y="71.3">11</text>
<text x="390.8" y="71.3">13</text>
<text x="393" y="71.3">17 18</text>
<text x="397.3" y="71.3">19</text>
<text x="376.3" y="72.2">20</text>
<text x="36.7" y="84.7">18</text>
<text x="38.9" y="84.7">17 13</text>
<text x="43.3" y="84.7">11</text>
<text x="45.5" y="84.7">10</text>
<text x="47.7" y="84.7">9</text>
<text x="49.1" y="84.7">7</text>
<text x="50.5" y="84.7">6</text>
<text x="52" y="84.7">5</text>
<text x="53.4" y="84.7">4</text>
<text x="54.2" y="85.5">20</text>
<text x="54.9" y="84.7">3</text>
<text x="56.4" y="84.7">2</text>
<text x="56.4" y="85.5">19</text>
<text x="52.7" y="100.4">6</text>
<text x="149.6" y="100.4">6</text>
<text x="200.5" y="99.3">6</text>
<text x="221.3" y="100.4">6</text>
<text x="319.3" y="101.6">6</text>
<text x="221.3" y="102.9">6</text>
<text x="221.3" y="105.3">6</text>
<text x="221.3" y="107.7">6</text>
<text x="319.3" y="104.1">6</text>
<text x="319.3" y="106.5">6</text>
<text x="221.3" y="110.2">6</text>
<text x="221.3" y="112.6">6</text>
<text x="319.3" y="108.9">6</text>
<text x="221.3" y="115">6</text>
<text x="221.3" y="117.4">6</text>
<text x="320" y="116.2">6</text>
<text x="45.5" y="124.7">6</text>
<text x="45.5" y="122.3">6</text>
<text x="319.3" y="121">6</text>
<text x="45.5" y="131.9">6</text>
<text x="45.5" y="129.6">6</text>
<text x="45.5" y="127.1">6</text>
<text x="45.5" y="136.8">6</text>
<text x="45.5" y="134.4">6</text>
<text x="319.3" y="135.6">6</text>
<text x="319.3" y="133.2">6</text>
<text x="45.5" y="139.2">6</text>
<text x="319.3" y="140.4">6</text>
<text x="319.3" y="138">6</text>
<text x="67.3" y="146.5">6</text>
<text x="67.3" y="149">6</text>
<text x="147.8" y="149">6</text>
<text x="147.8" y="146.5">6</text>
<text x="320" y="146.5">6</text>
<text x="45.5" y="153.8">6</text>
<text x="67.3" y="151.3">6</text>
<text x="148.6" y="151.3">6</text>
<text x="169" y="153.8">6</text>
<text x="319.3" y="151.3">6</text>
<text x="45.5" y="156.2">6</text>
<text x="63.7" y="161.1">6</text>
<text x="152.2" y="161.1">6</text>
<text x="169" y="156.2">6</text>
<text x="47.7" y="165.9">18 17</text>
<text x="52" y="165.9">13</text>
<text x="54.2" y="165.9">11</text>
<text x="56.4" y="165.9">10</text>
<text x="58.6" y="165.9">9</text>
<text x="60" y="165.9">7</text>
<text x="61.5" y="165.9">6</text>
<text x="62.9" y="165.9">5</text>
<text x="64.3" y="165.9">4</text>
<text x="65.1" y="166.7">20</text>
<text x="65.8" y="165.9">3</text>
<text x="67.3" y="165.9">2</text>
<text x="67.3" y="166.7">19</text>
<text x="145.5" y="165.9">2</text>
<text x="145.5" y="166.7">19</text>
<text x="146.9" y="165.9">3</text>
<text x="147.7" y="166.7">20</text>
<text x="148.3" y="165.9">4</text>
<text x="149.8" y="165.9">5</text>
<text x="151.3" y="165.9">6</text>
<text x="152.7" y="165.9">7</text>
<text x="154.2" y="165.9">9</text>
<text x="155.6" y="165.9">10</text>
<text x="157.8" y="165.9">11</text>
<text x="160" y="165.9">13 17</text>
<text x="164.3" y="165.9">18</text>
<text x="314.5" y="162.2">6</text>
<text x="63.7" y="169.5">6</text>
<text x="152.2" y="169.5">6</text>
<text x="124.1" y="190.2">6</text>
<text x="124.1" y="193.7">6</text>
<text x="124.1" y="197.4">6</text>
</g>
</svg>
